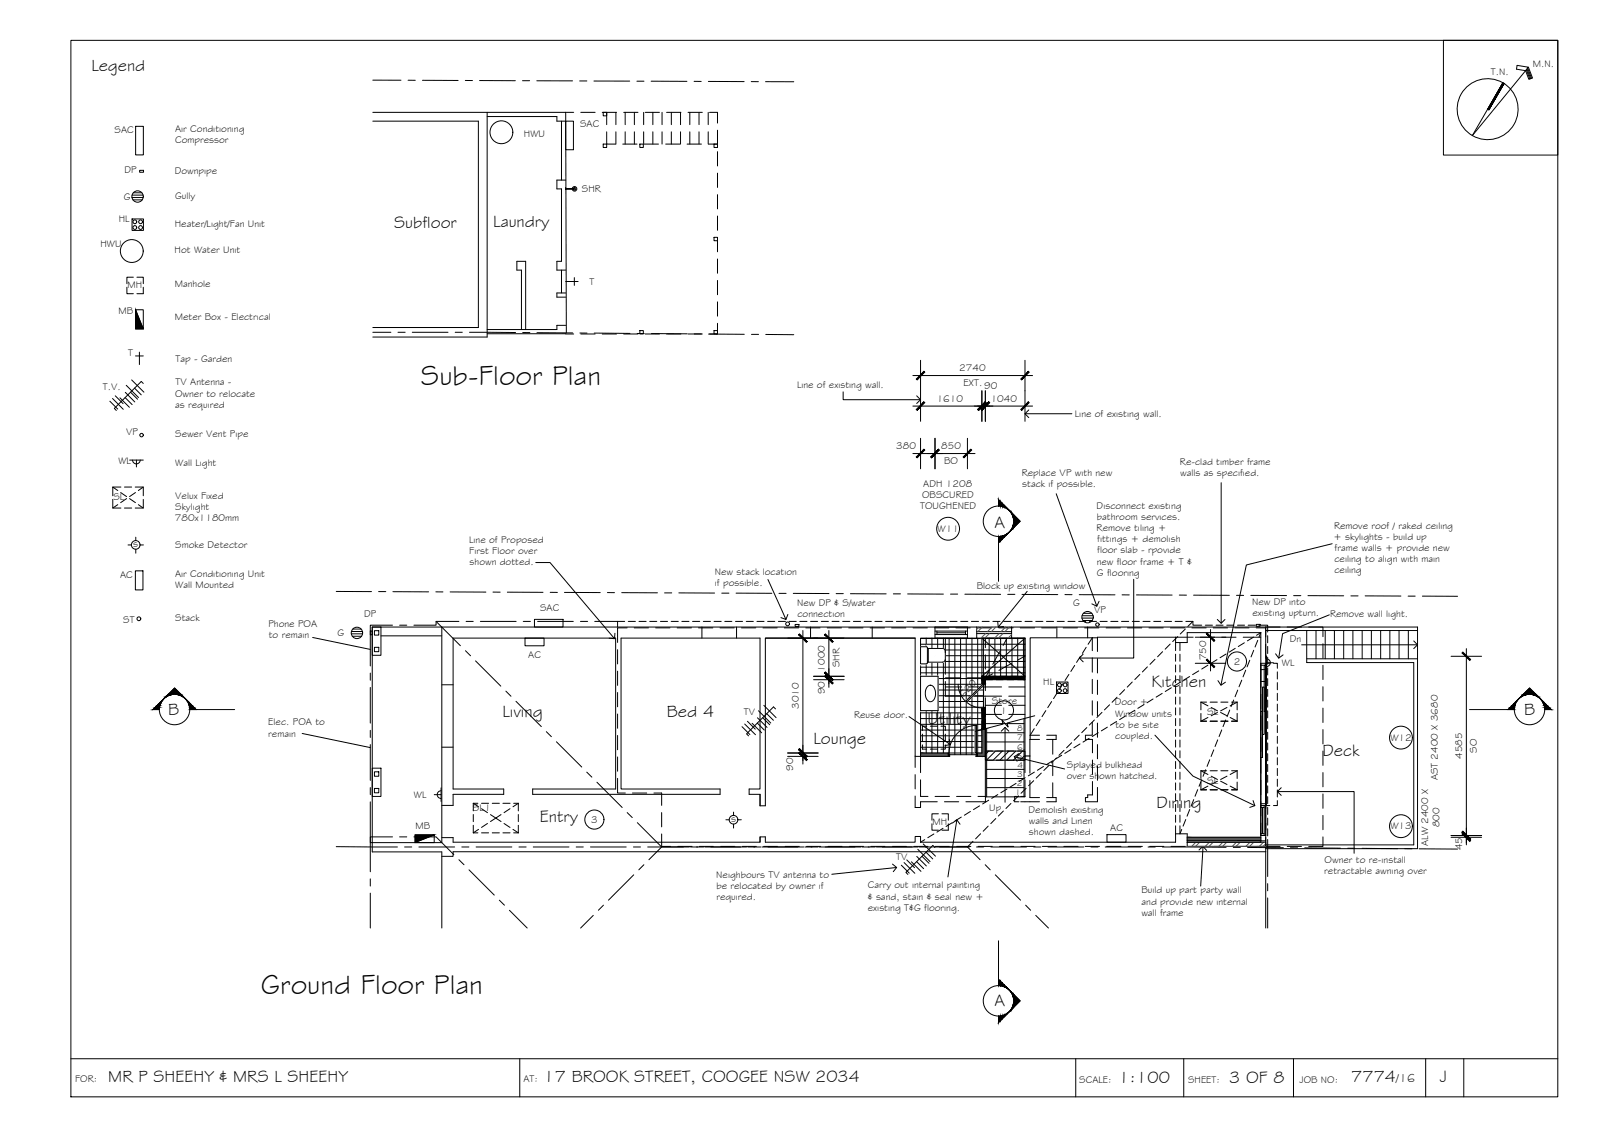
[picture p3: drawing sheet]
<svg xmlns="http://www.w3.org/2000/svg" width="420mm" height="297mm" viewBox="0 0 420 297" stroke-linecap="round" stroke-linejoin="round" font-family="sans-serif">
<!-- layer: HATCH -->
<g fill="#545454" stroke="#545454" stroke-width=".26">
<path d="M257.5 191.3l.9-.2v.2z"/>
<path d="M311.4 219.5l19.3 .9v-.9zM311.4 219.5l19.3 .9h-19.3z"/>
<path d="M257.5 191.3l.9 6v-6zM257.5 191.3l.9 6h-.9z"/>
<path d="M257.5 197.3l.9 .1zM257.5 197.3l.9 .1z"/>
<path d="M257.5 197.4l.9 .9v-.9zM257.5 197.4l.9 .9h-.9z"/>
<path d="M256.3 197.4l1.2 .9v-.9zM256.3 197.4l1.2 .9h-1.2z"/>
<path d="M241.4 197.4l7.3 .9v-.9zM241.4 197.4l7.3 .9h-7.3z"/>
</g>
<g fill="#000" stroke="#000" stroke-width=".26">
<path d="M257.5 185.8h.9v5.3z"/>
<path d="M257.5 178.2l.9 1v-1zM257.5 178.2l.9 1h-.9z"/>
<path d="M257.5 177.3l11.3 .9v-.9zM257.5 177.3l11.3 .9h-11.3z"/>
<path d="M257.5 185.8v5.3h.9zM257.5 191.1h.9l-.9 .2z"/>
</g>
<!-- layer: TILES -->
<g fill="none" stroke="#000" stroke-width=".26">
<path d="M241.4 167.4h27.4M241.4 168.9h27.4M241.4 170.4h27.4M241.4 171.9h27.4M241.4 173.4h27.4M241.4 174.9h27.4M241.4 176.4h27.4M241.4 177.9h16.1M241.4 179.4h16.1M242.9 167.3v30.1M244.4 167.3v30.1M245.9 167.3v30.1"/>
<path d="M247.4 167.3v30.1M248.9 167.3v30.1h7.2M250.4 167.3v30.6M251.9 167.3v30.6M253.4 167.3v30.6M254.9 167.3v30.6M256.4 167.3v30.1M257.9 167.3v10M257.9 179.4v6.2M259.4 167.3v10M260.9 167.3v10M262.4 167.3v10"/>
<path d="M263.9 167.3v10M265.4 167.3v10M266.9 167.3v10M268.4 167.3v10M241.4 180.9h16.6M241.4 182.4h16.6M241.4 183.9h16.6M241.4 185.4h16.6M241.4 186.9h16.1M241.4 188.4h16.1M241.4 189.9h16.1M241.4 191.4h16.1"/>
<path d="M241.4 192.9h16.1M241.4 194.4h16.1M241.4 195.9h16.1M249.1 197.9h6.9"/>
</g>
<!-- layer: BORDER -->
<g fill="none" stroke="#000" stroke-width=".26">
<path d="M18.6 10.6h390v277h-390zM378.6 10.6h30v30.1h-30zM400.3 18.3l.9 2.4M400.5 18.1l1 2.5M400.7 17.9l1 2.6M400.9 17.6l1 2.8-.9 .4-.9-2.3-2.4-.4 .2-1 3 .5-14.7 18 8-13.9M394.5 21.9l-4 6.9M18.6 277.6h390M136.3 277.6v10M282.1 277.6v10M310.5 277.6v10M339.2 277.6v10"/>
<path d="M373.9 277.6v10M383.9 277.6v10"/>
<circle cx="390.2" cy="28.6" r="8"/>
</g>
<!-- layer: SERVICES -->
<g fill="none" stroke="#000" stroke-width=".26">
<path d="M35.6 33.1h2v7.5h-2zM148.4 31.8h2v7.5h-2zM34.6 51.8h3M34.6 57.4h3v3h-3zM34.6 51.2h2.9M34.9 52.4h2.4M35 50.5h2.2M36.6 44.7h1v.5h-1zM148.4 49.4h.1M148.4 49.6h.1M148.4 49.4v.3M148.4 49.4h2.2v.2"/>
<path d="M148.4 49.6h2.2M150.1 49.4a.6 .6 0 0 1 .9-.4 .6 .6 0 0 1 0 1 .6 .6 0 0 1-.9-.4M150.3 49.4a.35 .35 0 0 1 .6-.2 .35 .35 0 0 1 0 .6 .35 .35 0 0 1-.6-.2M33.3 75.3v1.7h1.7M35 72.7h-1.7v1.7M35.9 72.7h1.7v1.7M37.6 75.3v1.7h-1.7M148.4 73.8h3.2M150.6 72.8v2M34.5 99.6l3.2 3.2M35.5 81.2v5h2.1l-2.1-5h2.1v5M35.5 93.3h2.1"/>
<path d="M36.6 92.3v3.3M28.8 105.2l2.1 2M29.5 104.5l2.8 2.8M30.2 103.8l2.1 2M31.5 104.3l2.4 2.5M32.8 104.2l1.9 1.9M32.9 102.9l2.5 2.5M33.1 101l3.2 3.2M34.2 102.8l1.9 1.9M35.3 101.8l1.7 1.7M37.6 100.5l-.6-.5-7 7.1 .5 .5M29.6 130.9v2.3h2.1"/>
<path d="M29.6 127.7h2.1M30.9 128.6l-1.3-.9v2.3M30.9 132.3l-1.3 .9M31.7 129.1l1.5 1.1M32.6 127.7h1.9M32.6 133.2h1.9M33.2 130.7l-1.5 1.1M34 130.7l1.5 1.1M34 120.6h3.6M34.8 120.6a1.01 1.01 0 0 0 1 1 1.01 1.01 0 0 0 1-1M35.5 127.7h2.1v2.3M35.5 129.1l-1.5 1.1"/>
<path d="M35.8 120.6v1.8M36.3 132.3l1.3 .9M37.6 130.9v2.3h-2.1M37.6 127.7l-1.3 .9M33.6 142.9h.9M35.5 149.7h2v5h-2zM35.6 140.8v.9M35.6 144v1M36.7 142.9h.9M82 167.1l15.1 3.2M92.1 166.2h3M92.2 165.6h2.9"/>
<path d="M92.4 166.8h2.4M92.5 164.9h2.2M97.1 165.4h.5v1h-.5zM137.7 167.3h5v2h-5zM140.2 162.4h7.5v2h-7.5zM208.5 163.7h1v.5h-1zM277.1 178.8h3v3h-3zM283.8 162h2.9M283.8 161.4h2.9M284 162.7h2.5M284.1 160.8h2.3M329.5 163.7h1v.5h-1z"/>
<path d="M332.2 172.7a1.01 1.01 0 0 1 1 1 1.01 1.01 0 0 1-1 1M332.2 173.8h1.8M332.2 172v3.5M79.3 192.3l17.8 3.7M194.6 190.5l2.1 2.1M195.3 189.8l2.8 2.8M196 189.1l2.1 2.1M197.3 189.6l2.5 2.5M198.6 189.6l1.9 1.8M198.7 188.2l2.5 2.5M198.9 186.3l3.2 3.3M200 188.2l1.9 1.8"/>
<path d="M200.3 184.9l3.2 3.2M201.1 187.1l1.7 1.7M203.4 185.9l-.5-.6-7.1 7.1 .5 .5M315 184.1v2M315 187v2.1M315 184.1h1.4M315 189.1h1.4M315 184.1l1.8 1M316.8 188.1l-1.8 1M317.4 184.1h1.9M317.4 189.1h1.9M317.7 185.5l1.6 .9"/>
<path d="M319.3 186.8l-1.6 .9M320.1 186.8l1.7 .9M320.2 184.1h1.9M320.2 189.1h1.9M321.8 185.5l-1.7 .9M322.6 188.1l1.9 1M323 184.1h1.5M323 189.1h1.5M324.5 184.1v2M324.5 187v2.1M324.5 184.1l-1.9 1M113.9 218.9h-5v2l5-2v2h-5"/>
<path d="M113.9 208.3h1.8M115.7 207.3a1.01 1.01 0 0 0-1 1 1.01 1.01 0 0 0 1 1M115.7 206.6v3.5M124.1 210.6h1.2M124.1 218.3h1.2M124.1 210.6v2M124.1 213.5v1.9M124.1 216.4v1.9M124.1 210.6l1.4 .9M125.5 217.4l-1.4 .9M126.3 210.6h1.9M126.3 218.3h1.9"/>
<path d="M126.3 212l1.6 1.1M127.9 215.9l-1.6 1M128.6 213.6l1.4 .9-1.4 .9M129.1 210.6h1.9M129.1 218.3h1.9M131.4 213.6l-1.4 .9 1.4 .9M131.9 210.6h1.9M131.9 218.3h1.9M132.2 215.9l1.6 1M133.8 212l-1.6 1.1M134.5 217.4l1.4 .9M134.7 210.6h1.2"/>
<path d="M134.7 218.3h1.2M135.9 210.6v2M135.9 213.5v1.9M135.9 216.4v1.9M135.9 210.6l-1.4 .9M190.4 214.9h.9M192.4 212.9v.9M192.4 216.1v1M193.5 214.9h.9M244.4 216v1.6h1.7M246.1 213.4h-1.7v1.6M247 213.4h1.7v1.6"/>
<path d="M248.7 216v1.6h-1.7M290.3 218.8h5v2h-5zM315 202.1h1.4M315 207.1h1.4M315 202.1v2M315 205v2.1M315 202.1l1.8 .9M316.8 206.1l-1.8 1M317.4 202.1h1.9M317.4 207.1h1.9M317.7 203.5l1.6 .9M319.3 204.8l-1.6 .9"/>
<path d="M320.1 204.8l1.7 .9M320.2 202.1h1.9M320.2 207.1h1.9M321.8 203.5l-1.7 .9M322.6 206.1l1.9 1M323 202.1h1.5M323 207.1h1.5M324.5 202.1v2M324.5 205v2.1M324.5 202.1l-1.9 .9M236.4 226.8l2.1 2.1M237.1 226.1l2.8 2.9"/>
<path d="M237.8 225.4l2.1 2.1M239 225.9l2.5 2.5M240.4 225.9l1.8 1.8M240.4 224.5l2.6 2.5M240.7 222.7l3.2 3.2M241.8 224.5l1.9 1.8M242.1 221.2l3.2 3.3M242.9 223.4l1.7 1.8M245.2 222.2l-.5-.5-7.1 7 .5 .5"/>
<circle cx="131.5" cy="34.7" r="3"/>
<circle cx="35.4" cy="59.7" r=".5"/>
<circle cx="35.4" cy="58.1" r=".5"/>
<circle cx="36.1" cy="51.5" r="1.49"/>
<circle cx="36.9" cy="58.1" r=".5"/>
<circle cx="36.9" cy="59.7" r=".5"/>
<circle cx="34.6" cy="65.8" r="3"/>
<circle cx="37.1" cy="114.1" r=".46"/>
<circle cx="35.6" cy="142.9" r="1.13"/>
<circle cx="36.4" cy="162.2" r=".5"/>
<circle cx="93.6" cy="165.9" r="1.49"/>
<circle cx="206.6" cy="163.6" r=".5"/>
<circle cx="277.9" cy="179.6" r=".5"/>
<circle cx="279.4" cy="179.6" r=".5"/>
<circle cx="285.2" cy="161.8" r="1.49"/>
<circle cx="287.8" cy="163.7" r=".46"/>
<circle cx="277.9" cy="181.1" r=".5"/>
<circle cx="279.4" cy="181.1" r=".5"/>
<circle cx="192.4" cy="214.9" r="1.13"/>
</g>
<!-- layer: SECTION POINT -->
<g fill="#000" stroke="#000" stroke-width=".26">
<path d="M264.3 139.8l.4-.3zM264.3 133.4l.4 .5zM265.1 139.1l-.4 .4zM265.1 134.2l.3 .6zM265.9 135l1.7 1.7-1.7 1.6zM43 183.2l-.4 .4zM43.6 182.5h.3l-.6 .3zM44.1 182l1.7-1.6 1.7 1.6zM48.2 182.8l.4 .4zM48.6 183.2l.4 .4zM398.3 183.2l-.4 .4zM398.3 183.2l.5-.4z"/>
<path d="M399.5 182l1.7-1.6 1.6 1.6zM403.1 182.5l.5 .3zM404 183.2l.4 .4zM264.3 259.2l.4 .4zM264.7 259.6l.4 .4zM264.3 265.6l.4-.4zM265.4 264.3l-.3 .6zM265.9 260.7l1.7 1.7-1.7 1.7z"/>
<path d="M261.9 131l.5 .5v1.2zM261.9 131v1.7h.5z"/>
<path d="M262.4 131.5l.5 .6v.7zM262.4 131.5v1.2l.5 .1z"/>
<path d="M262.9 132.1l.5 .4v.5zM262.9 132.1v.7l.5 .2z"/>
<path d="M263.4 132.5l.5 .7zM263.4 132.5v.5l.5 .2z"/>
<path d="M263.9 133l.4 .5zM263.9 133l.4 .5z"/>
<path d="M263.9 140.1l.4-.3zM263.9 140.1v.2l.4-.4z"/>
<path d="M265.1 134.2l.3 .6zM264.7 133.9l.4 .4z"/>
<path d="M265.4 138.6l-.3 .5zM265.1 139.1l.3-.3z"/>
<path d="M265.4 134.5l.2 .3v.5zM265.4 134.5l.2 .8z"/>
<path d="M265.6 138.1v.5h-.2zM265.4 138.6v.2l.2-.2z"/>
<path d="M265.6 134.8l.2 .1v.9zM265.6 134.8l.2 1z"/>
<path d="M265.8 137.5v.9l-.2-.3zM265.6 138.1v.5l.2-.2z"/>
<path d="M265.8 134.9l.1 1.5zM265.8 134.9l.1 1.5z"/>
<path d="M265.9 137v1.3zM265.8 137.5v.9z"/>
<path d="M261.9 140.7l.5-.1v1.2zM261.9 140.7v1.6l.5-.5z"/>
<path d="M262.4 140.6l.5-.1v.8zM262.4 140.6v1.2l.5-.5z"/>
<path d="M262.9 140.5l.5-.1v.4zM262.9 140.5v.8l.5-.5z"/>
<path d="M263.4 140.4l.5-.3v.2zM263.4 140.4v.4l.5-.5z"/>
<path d="M40.6 185.5h1.2l-1.7 .5zM40.1 186h1.7v-.5z"/>
<path d="M40.6 185.5l.6-.5h.7zM40.6 185.5h1.2l.1-.5z"/>
<path d="M41.2 185l.5-.5h.4zM41.2 185h.7l.2-.5z"/>
<path d="M42.1 184h.2l-.6 .5zM41.7 184.5h.4l.2-.5z"/>
<path d="M42.1 184l.5-.4zM42.1 184l.5-.4z"/>
<path d="M43.3 182.8l.6-.3zM43 183.2l.4-.4z"/>
<path d="M43.6 182.5l.3-.2h.5zM43.6 182.5l.8-.2z"/>
<path d="M44 182.1h.9l-1 .2zM43.9 182.3l1-.2z"/>
<path d="M44.1 182h1.4zM44 182.1l1.5-.1z"/>
<path d="M46.1 182h1.4zM46.6 182.1h.9z"/>
<path d="M46.6 182.1h.9l-.3 .2zM47.2 182.3h.5l-.2-.2z"/>
<path d="M47.2 182.3h.5v.2zM47.7 182.3v.2h.2z"/>
<path d="M47.7 182.5l.5 .3zM47.9 182.5l.3 .3z"/>
<path d="M49 183.6l.3 .4zM49 183.6l.3 .4h.2z"/>
<path d="M49.3 184h.2v.5zM49.5 184v.5h.4z"/>
<path d="M49.5 184.5h.4l-.3 .5zM49.9 184.5l-.3 .5h.8z"/>
<path d="M49.6 185h.8l-.7 .5zM49.7 185.5h1.2l-.5-.5z"/>
<path d="M49.7 185.5h1.2l-1.1 .5zM49.8 186h1.6l-.5-.5z"/>
<path d="M396 185.5l1.2 .5v-.5zM396 185.5l1.2 .5h-1.7z"/>
<path d="M396.5 185l.7 .5 .1-.5zM396 185.5l.5-.5 .7 .5z"/>
<path d="M397 184.5l.3 .5 .2-.5zM397 184.5l.3 .5h-.8z"/>
<path d="M397.5 184v.5l.2-.5zM397.5 184v.5h-.5z"/>
<path d="M397.9 183.6l-.2 .4zM397.5 184l.4-.4-.2 .4z"/>
<path d="M399 182.5l-.2 .3 .5-.3zM399 182.5l-.3 .3z"/>
<path d="M399.3 182.3v.2l.5-.2zM399.3 182.3v.2h-.3z"/>
<path d="M399.4 182.1l.4 .2 .5-.2zM399.4 182.1l.4 .2h-.5z"/>
<path d="M399.5 182h1.4zM399.5 182l.8 .1z"/>
<path d="M401.5 182l1.4 .1zM401.5 182l1.4 .1z"/>
<path d="M402 182.1l1.1 .2-.2-.2zM402 182.1l1.1 .2z"/>
<path d="M402.6 182.3l.7 .2-.2-.2zM402.6 182.3l.7 .2z"/>
<path d="M403.1 182.5l.5 .3zM403.5 182.8l.5 .4z"/>
<path d="M404.3 183.6l.5 .4zM404.3 183.6l.5 .4z"/>
<path d="M404.6 184l.7 .5zM404.6 184l.7 .5h-.4z"/>
<path d="M404.9 184.5l.9 .5-.5-.5zM404.9 184.5l.9 .5h-.8z"/>
<path d="M405 185l1.3 .5-.5-.5zM405 185l1.3 .5h-1.2z"/>
<path d="M405.1 185.5l1.7 .5-.5-.5zM405.1 185.5l1.7 .5h-1.6z"/>
<path d="M262.4 257.3l-.5 1.1h.5zM261.9 256.7l.5 .6-.5 1.1z"/>
<path d="M262.9 257.8l-.5 .6 .5 .1zM262.4 257.3l.5 .5-.5 .6z"/>
<path d="M262.9 258.5l.5 .2v-.4zM262.9 257.8l.5 .5-.5 .2z"/>
<path d="M263.4 258.7l.5 .2v-.2zM263.4 258.3l.5 .4h-.5z"/>
<path d="M263.9 258.9l.4 .3zM263.9 258.7l.4 .5-.4-.3z"/>
<path d="M262.4 266.4l-.5 1.6 .5-.5zM261.9 266.4h.5l-.5 1.6z"/>
<path d="M262.9 266.3l-.5 1.2 .5-.5zM262.4 266.4l.5-.1-.5 1.2z"/>
<path d="M263.4 266.1l-.5 .9 .5-.5zM262.9 266.3l.5-.2-.5 .9z"/>
<path d="M263.9 265.9l-.5 .6zM263.4 266.1l.5-.2-.5 .6z"/>
<path d="M264.3 265.6l-.4 .5zM263.9 265.9l.4-.3-.4 .5z"/>
<path d="M265.4 264.3l-.3 .6zM265.1 264.8l-.4 .4z"/>
<path d="M265.1 260l.3 .5zM265.1 259.9l.3 .4z"/>
<path d="M265.6 263.8l-.2 .8 .2-.3zM265.6 263.8l-.2 .8z"/>
<path d="M265.4 260.5l.2 .5v-.5zM265.4 260.3l.2 .2h-.2z"/>
<path d="M265.8 263.2l-.2 1.1 .2-.1zM265.8 263.2l-.2 1.1z"/>
<path d="M265.8 260.7l-.2 .3 .2 .5zM265.6 260.5l.2 .2-.2 .3z"/>
<path d="M265.9 262.7l-.1 1.5zM265.9 262.7l-.1 1.5z"/>
<path d="M265.9 260.7v1.4zM265.8 260.7v.8z"/>
</g>
<g fill="none" stroke="#000" stroke-width=".26">
<path d="M261.9 132.7v-1.7l5.7 5.7-5.7 5.6M261.9 140.7v11.7M41.8 186h-1.7l5.7-5.6 5.6 5.6M49.8 186h11.7M385.4 186h11.8M395.5 186l5.7-5.6 5.6 5.6h-1.6M261.9 256.7l5.7 5.7-5.7 5.6v-1.6M261.9 246.6v11.8"/>
<circle cx="261.9" cy="136.7" r="4"/>
<circle cx="45.8" cy="186" r="4"/>
<circle cx="401.1" cy="186" r="4"/>
<circle cx="261.9" cy="262.4" r="4"/>
</g>
<!-- layer: EXISTING -->
<g fill="none" stroke="#000" stroke-width=".26">
<path d="M97.8 29.5h52.7M97.8 31.8h27.7v54.1h-27.7M127.8 29.5v58.9h-30M127.8 30.6h18.3v1.2h2.3M147.3 31.8v15.4M148.4 29.5l.1 57.8M152.3 29.5h3.8M158 29.5h3.7M158.2 29.5h.9v.9h-.9zM158.2 37.8h.9v.9h-.9zM159.1 34.6v3.2h2.4M159.1 29.5v3.2"/>
<path d="M161.5 29.5v3.2M161.5 34.6v3.2M163.3 37.8h3.8M163.6 29.5h3.7M164 29.5v3.2M164 34.6v3.2M166.4 29.5v3.2M166.4 34.6v3.2M167.8 37.8h.9v.9h-.9zM168.8 29.5v3.2M168.8 34.6v3.2M169 37.8h3.7"/>
<path d="M169.2 29.5h3.8M171.2 29.5v3.2M171.2 34.6v3.2M173.6 29.5v3.2M173.6 34.6v3.2M174.6 37.8h3.7M174.8 29.5h3.8M176.1 29.5v3.2M176.1 34.6v3.2M178.5 29.5v3.2M178.5 34.6v3.2M180.2 37.8h3.8"/>
<path d="M180.5 29.5h3.7M180.9 29.5v3.2M180.9 34.6v3.2M183.3 29.5v3.2M183.3 34.6v3.2M185.7 29.5v3.2M185.7 34.6v3.2M185.8 37.8h2.4M186.1 29.5h2.1v2.8M187.3 37.8h.9v.9h-.9zM188.2 34.1v3.8M188.2 39.8v3.7"/>
<path d="M148.4 47.2h-2.3v2.3h1.2v19h-1.2v2.3h2.3M188.2 45.4v3.7M188.2 51v3.8M188.2 56.6v3.8M147.3 70.8v6M148.4 76.8h-2.3v1.1h2.3M187.3 62.2h.9v.9h-.9zM188.2 62.3v3.7M188.2 67.9v3.7M188.2 73.5v3.8M188.2 79.1v3.8M127.8 87.5h20.6"/>
<path d="M136.8 86.4v-15.6h-1.2v-2.3h2.3v17.9M148.4 85.3h-2.3v1.1h-18.3M148.4 87.6h2.1M152.3 87.6h3.8M158 87.6h3.7M163.6 87.6h3.7M167.8 86.7h.9v.9h-.9zM169.2 87.6h3.8M174.8 87.6h3.8M180.5 87.6h3.7M187.3 86.7h.9v.9h-.9zM188.2 84.8v2.8h-2.1"/>
<path d="M97.6 164.4h2.3v7.4h-2.3zM98.2 165.3h1.1v1.2h-1.1zM98.2 169.7h1.1v1.2h-1.1zM99.9 166.7h16M115.9 164.4v56.5h-18.3M115.9 179.5h2.9M184.1 164.4v2.9M193.2 164.4v2.9M200.7 167.3h39.3M212.6 164.4v2.9M228.8 164.4v2.9M240 167.3h-39.3v44h-1.4v-3h-2.8v-1.4h2.8v-39.6h-36.4v39.6h26v1.4h-49.2v-1.4h21.8v-39.6h-42.7v39.6h13.3v1.4h-13.3v2.9h-2.9"/>
<path d="M240 167.3v33.9M277.2 164.4v2.8M285.2 164.4v2.8M286.5 170.6v-3.4h-16.3v25.6h2.5M286.5 172.5v3.7M286.5 178.1v3.8M287.8 172.7v3.7M287.8 178.3v3.8M308.3 170.6v-3.5h-20.5v3.7M308.3 168.5h3.1v-2.6h19.3v14.3M308.3 171.5v1.9M308.3 174.3v1.9"/>
<path d="M308.3 177.1v1.9M308.3 179.9v1.9M309.5 168.5v2.1M309.5 171.5v1.9M309.5 174.3v1.9M309.5 177.1v1.9M309.5 179.9v1.9M330.7 178.7h1.3M332 164.4v15.8M332 165.3h39.8M342.7 165.3v8.4h28.1v47.8h-38.8M342.7 172.7h29.1"/>
<path d="M345.2 165.3v7.4M347.6 165.3v7.4M350 165.3v7.4M352.4 165.3v7.4M354.8 165.3v7.4M357.3 165.3v7.4M359.7 165.3v7.4M362.1 165.3v7.4M364.5 165.3v7.4M366.9 165.3v7.4M369.4 165.3v7.4M115.9 195.9h2.9"/>
<path d="M272.6 193.9h-2.5v8.8M274.5 192.8h2.5v1.1h-2.5M276.1 193.9v3.8M276.1 199.6v3.8M286.5 189.3v3.5h-1.8v1.1h1.8v3.5M286.5 183.7v3.8M286.5 199.3v3.7M287.8 183.9v3.8M287.8 189.6v3.7M287.8 195.2v3.7M308.3 182.7v1.9M308.3 185.6v1.8"/>
<path d="M308.3 188.4v1.9M308.3 191.2v1.9M308.3 194v1.9M308.3 196.8v1.9M308.3 199.6v1.9M309.5 182.7v1.9M309.5 185.6v1.8M309.5 188.4v1.9M309.5 191.2v1.9M309.5 194v1.9M309.5 196.8v1.9M309.5 199.6v1.9"/>
<path d="M330.7 182.1v3.7M330.7 187.7v3.7M330.7 193.3v3.8M330.7 198.9v3.8M332 182.1v3.7M332 187.7v3.7M332 193.3v3.8M332 198.9v3.8M97.6 201.4h2.3v7.4h-2.3zM98.2 202.3h1.1v1.2h-1.1zM98.2 206.7h1.1v1.1h-1.1zM199.3 219.4v1.4"/>
<path d="M240 203.1v3.7M240 208.7v3h1.4v-1.5h4.4M241.4 202.6v-35.3h14.8v-2.9h-158.6v58.9h18.3v20M241.4 204.4v4.4h2M245.2 208.8h3.8M247.7 210.2h3.7M250.9 208.8h3.7M256.5 208.8h2v1.4h-5.2M267.2 208.8h-1.1v1.4h1.1M267.7 210.2h4.9M268.8 202.6v-35.3h-3.5v-2.9h106.5v58.1h-39.8M268.8 204.4v4.4h-1.1"/>
<path d="M270.1 204.6v4.5h2.5M274.5 209.1h2.5v1.1h-2.5M276.1 205.2v3.9M286.5 204.9v3.5h-1.2v.7h-.6v1.1h3.1v-3.8M287.8 200.8v3.8M308.3 216.5v4.3h-66.9v-1.5h-1.4v1.5h-39.3v-1.4h-1.4v1.4h-80.5v-1.2h-2.9M308.3 202.4v1.9M308.3 205.2v1.9M308.3 208.1v1.8M308.3 210.9v1.9M308.3 213.7v1.9M309.5 202.4v1.9"/>
<path d="M309.5 205.2v1.9M309.5 208.1v1.8M309.5 210.9v1.9M309.5 213.7v1.9M309.5 216.5v2.1M330.7 215.8v5h-19.3v-2.2h-3.1M330.7 204.6v3.7M330.7 210.2v3.7M332 204.6v3.7M332 210.2v3.7M332 215.8v27.5M330.7 220.4h1.3"/>
<path d="M332 223.3h-213.2v1.2h-2.9"/>
</g>
<!-- layer: NEWWORK -->
<g fill="none" stroke="#000" stroke-width=".26">
<path d="M162 170.3v3.8M162 176v3.7M164.5 164.6h-2.5v3.8M166.3 164.6h3.8M172 164.6h3.7M177.6 164.6h3.7M183.2 164.6h3.8M188.8 164.6h3.8M194.5 164.6h3.7M200.1 164.6h3.7M205.7 164.6h3.8M211.3 164.6h3.8"/>
<path d="M217 164.6h3.7M222.6 164.6h3.7M228.2 164.6h3.8M233.8 164.6h3.8M239.5 164.6h3.7M245.1 164.6h3.7M245.2 164.4v2.9M250.7 164.6h3.8M253.7 164.4v2.9M256.2 164.4h9.1M256.2 165.6h9.1M256.2 167.3h9.1"/>
<path d="M256.2 166.1h9.1M256.3 164.6h3.8M258.5 177.3h-1v1.9M259.4 177.3h1.9M260.3 178.2h-1.9v1M261.3 178.2h1.9M262 164.6h3.7M262.2 177.3h1.9M264.1 178.2h1.9M265.1 177.3h1.8M266.9 178.2h1.9M267.6 164.6h3.7"/>
<path d="M267.9 177.3h.9M273.2 164.6h3.8M278.8 164.6h3.8M284.5 164.6h3.7M286.5 167.2h1.3M290.1 164.6h3.7M295.7 164.6h3.8M301.3 164.6h3.8M307 164.6h3.7M312.6 164.6h3.7M318.2 164.6h3.8M323.8 164.6h3.8"/>
<path d="M329.5 164.6h2.5v2.4M330.7 175.5h1.3M330.7 173.9h2.3M332 164.4h3.7M332 168.9v3.7M332 174.5v3.8M334 173.9h1v1.3M335 176.1v1.9M335 179v1.8M337.6 164.4h3.7M343.2 164.4h3.8v2.5M347 168.8v3.7"/>
<path d="M347 174.4v3.8M162 181.6v3.7M162 187.2v3.7M162 192.8v3.8M162 198.5v3.7M241.4 197.4h7.3v.9h-8.7M257.5 189v8.4h-1.2v.9h2.1M257.5 185.8v2.3M258.4 188.9v9.3M258.4 185.8v2.2M332 180.1v3.8M332 185.8v3.7"/>
<path d="M332 191.4v3.7M332 197v3.8M335 181.8v1.9M335 184.6v1.9M335 187.4v1.9M335 190.2v1.9M335 193v1.9M335 195.8v1.9M335 198.6v1.9M347 180v3.8M347 185.6v3.8M347 191.3v3.7"/>
<path d="M347 196.9v3.8M162 204.1v3.8h2M165.9 207.9h3.7M171.5 207.9h2v3.3M173.5 218.6v3.3h2.4M173.5 213v3.8M311.4 219.5h19.3M330.7 211.2h2.3M330.7 219h1.3M332 219.5v2.4h-2.4M332 202.6v3.8M332 208.3v3.7"/>
<path d="M332 213.9v3.7M335 209.9v1.3h-1M335 201.5v1.8M335 204.3v1.9M335 207.1v1.9M347 219.4v2.5h-3.8M347 202.5v3.8M347 208.1v3.8M347 213.8v3.7M177.7 221.9h3.8M183.4 221.9h3.7M189 221.9h3.8"/>
<path d="M194.6 221.9h3.8M200.2 221.9h3.8M205.9 221.9h3.7M211.5 221.9h3.8M217.1 221.9h3.8M222.7 221.9h3.8M228.4 221.9h3.7M234 221.9h3.8M239.6 221.9h3.8M245.2 221.9h3.8M250.9 221.9h3.7M256.5 221.9h3.8"/>
<path d="M262.1 221.9h3.8M267.7 221.9h3.8M273.4 221.9h3.7M279 221.9h3.8M284.6 221.9h3.8M290.2 221.9h3.8M295.9 221.9h3.7M301.5 221.9h3.8M307.1 221.9h3.8M311.4 220.8h20.6v1.1h-20.6zM311.4 220.4h19.3M312.7 221.9h3.8"/>
<path d="M318.4 221.9h3.7M324 221.9h3.8M332 221.9h3.7M337.6 221.9h3.7"/>
</g>
<!-- layer: SERVICES -->
<path d="M35.5 81.2l2.1 5h-2.1zM108.9 218.9h5l-5 2z" fill="#000" stroke="#000" stroke-width=".26"/>
<!-- layer: ROOFPLAN EXIST. -->
<g fill="none" stroke="#000" stroke-width=".26">
<path d="M97.1 176.5v1.8M102.9 163.9h-5.8v10.7M104.8 163.9h1.9M114.4 162.9l6.3 6.4M120.4 162.9h-6v1h-5.9M122.1 170.6l1.3 1.3M122.2 162.9h1.9M124.7 173.3l6.6 6.6M126 162.9h9.4M137.2 162.9h1.9M141 162.9h9.4M152.2 162.9h1.9"/>
<path d="M156 162.9h6v1.5M162 162.9h1.8M164.8 162.9h1.9M167.6 162.9h1.9M170.4 162.9h1.9M173.2 162.9h1.9M176 162.9h1.9M178.8 162.9h1.9M181.6 162.9h1.9M184.5 162.9h1.8M187.3 162.9h1.9M190.1 162.9h1.8"/>
<path d="M192.9 162.9h1.9M195.7 162.9h1.9M198.5 162.9h1.9M201.3 162.9h1.9M204.1 162.9h1.9M207 162.9h1.8M209.8 162.9h1.9M212.6 162.9h1.8M215.4 162.9h1.9M218.2 162.9h1.9M221 162.9h1.9M223.8 162.9h1.9"/>
<path d="M226.6 162.9h1.9M229.5 162.9h1.8M232.3 162.9h1.9M235.1 162.9h1.8M237.9 162.9h1.9M240.7 162.9h1.9M243.5 162.9h1.9M246.3 162.9h1.9M249.1 162.9h1.9M252 162.9h1.8M254.8 162.9h1.9M257.6 162.9h1.8"/>
<path d="M260.4 162.9h1.9M263.2 162.9h1.9M266 162.9h1.9M268.8 162.9h1.9M271.6 162.9h1.9M274.5 162.9h1.8M277.3 162.9h1.8M280.1 162.9h1.8M282.9 162.9h1.9M285.7 162.9h1.9M288.5 162.9h1.9M291.3 162.9h1.9"/>
<path d="M294.1 162.9h1.9M297 162.9h1.8M297 178.8l-1.4 1.3M298.9 176.8l-1.3 1.4M299.8 162.9h1.8M300.9 174.8l-1.3 1.4M302.6 162.9h1.8M302.9 172.8l-1.3 1.4M304.9 170.9l-1.3 1.3M305.4 162.9h1.9M306.9 168.9l-1.3 1.3M308.2 162.9h1.9"/>
<path d="M308.9 166.9l-1.3 1.3M310.9 164.9l-1.4 1.3M311 162.9h1.9v1h2.3M312.9 162.9l-1.4 1.3M316.1 163.9h1.9M318.9 163.9h1.9M321.7 163.9h1.9M324.6 163.9h1.8M327.3 163.9h1.9M330.2 163.9h2.3v1.8M332.5 166.7v1.8M332.5 169.5v1.8"/>
<path d="M332.5 172.3v1.9M332.5 175.1v1.9M332.5 177.9v1.9M97.1 180.2v9.4M97.1 191.5v1.9M97.1 195.2v9.4M132.7 181.2l1.3 1.3M135.3 183.9l6.7 6.6M143.3 191.8l1.3 1.3M145.9 194.5l6.7 6.6M277.1 198.7l-1.4 1.3M279.1 196.7l-1.4 1.3"/>
<path d="M281.1 194.7l-1.4 1.4M283 192.7l-1.3 1.4M285 190.7l-1.3 1.4M287 188.8l-1.3 1.3M289 186.8l-1.3 1.3M291 184.8l-1.3 1.3M293 182.8l-1.3 1.3M295 180.8l-1.3 1.3M332.5 180.7v1.9M332.5 183.5v1.9M332.5 186.3v1.9M332.5 189.2v1.8"/>
<path d="M332.5 192v1.8M332.5 194.8v1.9M332.5 197.6v1.9M97.1 210.2v10.7h.5M97.1 206.5v1.8M102.9 219.4h-5.8v9.2M104.8 219.4h1.9M108.5 219.4h5.9l4.6 4.7M153.9 202.4l1.3 1.3M156.6 205.1l6.6 6.6M164.5 213l1.3 1.3M167.2 215.7l6.3 6.4h7.3"/>
<path d="M257.2 218.6l-1.3 1.3M259.2 216.6l-1.3 1.3M261.2 214.6l-1.4 1.3M263.2 212.6l-1.4 1.3M265.1 210.6l-1.3 1.4M267.1 208.7l-1.3 1.3M269.1 206.7l-1.3 1.3M271.1 204.7l-1.3 1.3M273.1 202.7l-1.3 1.3M275.1 200.7l-1.3 1.3M332.5 200.4v1.9M332.5 203.2v1.9"/>
<path d="M332.5 206v1.9M332.5 208.8v1.9M332.5 211.7v1.8M332.5 214.5v1.8M332.5 217.3v1.9M97.1 230.4v1.9M97.1 234.2v9.1M120.4 225.4l1.3 1.3M123 228l6.6 6.7M131 236l1.3 1.3M133.6 238.6l4.7 4.7M155.6 240l-3.3 3.3"/>
<path d="M158.3 237.3l-1.4 1.3M166.2 229.4l-6.6 6.6M168.9 226.7l-1.4 1.3M173.5 222.1l-3.3 3.3M182.7 222.1h1.9M186.4 222.1h9.4M197.7 222.1h1.9M201.4 222.1h9.4M212.7 222.1h1.9M216.4 222.1h9.4M227.7 222.1h1.9M231.4 222.1h9.4"/>
<path d="M242.7 222.1h1.9M246.4 222.1h7.3M253.7 222.1l3.4 3.3M255.2 220.6l-1.5 1.5M258.4 226.7l1.3 1.3M261 229.4l6.7 6.6M269 237.3l1.3 1.3M271.6 240l3.4 3.3M332.5 220.1v9.7M332.5 231.7v1.8M332.5 235.4v7.9"/>
</g>
<!-- layer: BOUNDARY -->
<g fill="none" stroke="#000" stroke-width=".26">
<path d="M97.8 21h7.4M107 21l1.9 .1M110.8 21.1h9.3M122 21.1h1.9M125.8 21.1l9.4 .1M137 21.2h1.9M140.8 21.2h9.4M152 21.2h1.9M155.8 21.2l9.3 .1M167 21.3h1.9M170.8 21.3h9.4M182 21.3l1.9 .1"/>
<path d="M185.8 21.4h9.4M197 21.4h1.9M200.8 21.4h7.4M97.8 87.1h4.7M104.4 87.1h1.9M108.1 87.1h9.4M119.4 87.1h1.8M123.1 87.1l12.1 .1M137.1 87.2h1.9M140.8 87.2l9.4 .1M152.1 87.3h1.9M155.8 87.3l9.4 .1"/>
<path d="M167.1 87.4h1.9M170.8 87.5h9.4M182.1 87.5l1.9 .1M185.8 87.6h9.4M197.1 87.7h1.9M200.8 87.7h7.4M88.2 155.1h9.2M99.3 155.1h1.9M103 155.1l9.4 .1M114.3 155.2h1.9M118.1 155.2h9.3M129.3 155.2l1.9 .1"/>
<path d="M133.1 155.3h9.3M144.3 155.3h1.9M148 155.3l9.4 .1M159.3 155.4h1.9M163.1 155.4h9.3M174.3 155.4h1.9M178 155.4l9.4 .1M189.3 155.5h1.9M193 155.5h9.4M204.3 155.6h1.9M208.1 155.6h9.3M219.3 155.6h1.9"/>
<path d="M223 155.7h9.4M234.3 155.7h1.9M238 155.7l9.4 .1M249.3 155.8h1.9M253.1 155.8h9.3M264.3 155.8h1.9M268 155.8l9.4 .1M279.3 155.9h1.9M283 155.9h9.4M294.3 155.9l1.9 .1M298.1 156h9.3M309.3 156h1.9"/>
<path d="M313 156l9.4 .1M324.3 156.1h1.9M328 156.1h9.4M339.3 156.2h1.9M343 156.2h9.4M354.3 156.2h1.9M358 156.2l9.4 .1M369.3 156.3h1.9M373 156.3h9.3M88.2 222l16 .1M106.1 222.1h1.9M109.9 222.1h9.3"/>
<path d="M121.1 222.1h1.9M124.9 222.1h9.3M136.1 222.1h1.9M139.9 222.1h9.3M151.1 222.1h1.9M154.9 222.1h9.3M166.1 222.1h1.9M169.9 222.1h9.3M181.1 222.1h1.9M184.9 222.1h9.3M196.1 222.1h1.9M199.9 222.1h9.3"/>
<path d="M211.1 222.1h1.9M214.9 222.1h9.3M226.1 222.1h1.9M229.9 222.1h9.3M241.1 222.1h1.9M244.9 222.1h9.3M256.1 222.1h1.9M259.9 222.1h9.3M271.1 222.1h1.9M274.9 222.1h9.3M286.1 222.1h1.9M289.9 222.1h9.3"/>
<path d="M301.1 222.1h1.9M304.9 222.1h16.7M323.5 222.2h1.8M327.2 222.2h9.4M338.4 222.3h1.9M342.2 222.3l9.4 .1M353.4 222.4h1.9M357.2 222.4l9.4 .1M368.4 222.5h1.9M372.2 222.5l10.1 .1"/>
</g>
<!-- layer: STAIRS -->
<g fill="none" stroke="#000" stroke-width=".26">
<path d="M247.9 177.7h4M247.9 178.7v3.8h4.3M247.9 167.3v3.8M247.9 173v3.8M253.8 177.7h3.9M258.4 177.7h4.3M258.4 167.3v2.5M258.4 171.7v3.7M258.4 177.3v3.8M259.5 175.8l-1.1 1.9M260.3 176.6l-1.9 1.1M262.2 170.9l-1.8 3.3"/>
<path d="M264.1 167.3l-1 1.9M264.6 177.7h4.2M265.3 173.9l-3.3 1.9M268.8 172l-1.9 1.1M247.9 180.1h4.3M254.1 180.1h8.6M254.1 182.5h8.6M258.4 184.9h4.3M258.4 187.3h4.3M258.4 189.7h10.2M258.4 188.6v20.3h10.4M258.4 182.9v3.8"/>
<path d="M258.8 192.1h9.8M258.8 194.5h9.8M258.8 196.9h9.8M258.8 199.3h9.8M258.8 191v17.9M264.6 180.1h4.2M264.6 182.5h4.2M264.6 184.9h4.2M264.6 187.3h4.2M268.6 188.4v20.5M258.8 201.7h9.8M258.8 204.1h9.8"/>
<path d="M258.8 206.5h9.8"/>
</g>
<!-- layer: MASK -->
<g fill="#fff" stroke="#fff" stroke-width=".26">
<path d="M247.9 170.6v2.4z"/>
<path d="M257.7 179.4l.3 .3-.3 .2z"/>
<path d="M257.7 179.4v.5l-4.1 4.1z"/>
<path d="M255.8 190.2v7.2h.3zM255.8 190.2h.3v7.2z"/>
<path d="M247.9 170.7v2.3zM247.9 170.6v2.4zM247.9 170.6v2.4z"/>
<path d="M247.9 170.6v2.5zM247.9 170.5v2.6z"/>
<path d="M247.9 170.5v2.6zM247.9 170.5v2.6z"/>
<path d="M247.9 170.5l-.1 2.7zM247.8 170.4v2.8z"/>
<path d="M247.8 170.4v2.9zM247.8 170.3v3z"/>
<path d="M247.8 170.3l-.1 3zM247.7 170.3v3z"/>
<path d="M247.7 170.3v3.1zM247.7 170.2v3.2z"/>
<path d="M247.7 170.2v3.2zM247.7 170.2v3.2z"/>
<path d="M247.7 170.2l-.1 3.3zM247.6 170.1v3.4z"/>
<path d="M247.6 170.1v3.4zM247.6 170.1v3.4z"/>
<path d="M247.6 170.1l-.1 3.4zM247.5 170.1v3.4z"/>
<path d="M247.5 170.1l-.1 3.5zM247.4 170v3.6z"/>
<path d="M247.4 170l-.1 3.6zM247.3 170v3.6z"/>
<path d="M247.3 170v3.6zM247.3 170v3.6z"/>
<path d="M247.3 170l-.1 3.6zM247.2 170v3.6z"/>
<path d="M243.2 173.6h4v-3.6zM243.2 170h4l-4 3.6z"/>
<path d="M243.2 169.8v4.1zM243.2 169.8v4.1z"/>
<path d="M243.2 169.8v4.1zM243.2 169.7v4.2z"/>
<path d="M243.2 169.7v4.2zM243.2 169.7v4.2z"/>
<path d="M243.2 169.7l-.1 4.3zM243.1 169.6v4.4z"/>
<path d="M243.1 169.6v4.4zM243.1 169.6v4.4z"/>
<path d="M243.1 169.6v4.4zM243.1 169.6v4.4z"/>
<path d="M243.1 169.6l-.1 4.4zM243 169.6v4.4z"/>
<path d="M243 169.6v4.4zM243 169.6v4.4z"/>
<path d="M243 169.6l-1.6 4.4h1.6zM241.4 169.6h1.6l-1.6 4.4z"/>
<path d="M241.4 177.3v9l4.6-9zM246 177.3v9h-4.6z"/>
<path d="M257.7 179.4l-4.1 4.2v.4zM253.3 183.8l.3-.2v.4z"/>
</g>
<path d="M241.4 177.3h4.6v9h-4.6zM247.2 170a.79 .79 0 0 1 .7 .7v2.2a.75 .75 0 0 1-.7 .7h-4v.2M247.2 170h-4l-.1-.4h-1.7v4.4h1.6l.2-.2M253.3 183.8l4.4-4.4 .3 .3-4.4 4.3zM255.8 190.2h.3v7.2h-.3z" fill="none" stroke="#fff" stroke-width=".26"/>
<!-- layer: DOORS -->
<path d="M257.5 179.2h.9v.3l-.9-.1zM248.7 197.4h.2l.2 .9h-.4zM253.3 183.8l4.4-4.4 .3 .3-4.4 4.3zM255.8 190.2h.3v7.2h-.3zM256.1 197.4h.2v.9h-.3zM257.5 185.6l.9-.1v.3h-.9z" fill="none" stroke="#000" stroke-width=".26"/>
<!-- layer: 0.13 -->
<g fill="none" stroke="#000" stroke-width=".26">
<path d="M251.3 179.4a6.2 6.2 0 0 0 6.2 6.2M278.8 179.2l-1 1.6M280.3 176.8l-1 1.6M281.9 174.4l-1.1 1.6M283.4 172.1l-1.1 1.6M284.9 169.7l-1 1.6M286.5 167.2l-1.1 1.7M309.6 178.8l-1.6 1M312 177.4l-1.6 .9M314.4 175.9l-1.6 1M316.8 174.4l-1.6 1M319.2 172.9l-1.6 1"/>
<path d="M321.6 171.5l-1.6 .9M324 170l-1.6 1M325.7 178.3l-.7 1.8M326.4 168.5l-1.6 1M326.7 175.7l-.7 1.8M327.8 173.1l-.7 1.7M328.8 167l-1.6 1M328.8 170.5l-.7 1.7M329.6 166.6l1.1-.7-.5 1.1M329.9 167.9l-.7 1.7M256.1 190.2a7.2 7.2 0 0 0-7.2 7.2M259.3 196.9l-.9 .9"/>
<path d="M260.3 196.9h-1.9v2.4h1.9M261.1 196.9l-2.4 2.4M261.3 199.3h1.9M261.3 196.9h1.9M262.9 196.9l-2.4 2.4M264.1 199.3h1.9M264.1 196.9h1.9M264.6 196.9l-2.4 2.4M266.4 196.9l-2.4 2.4M266.9 196.9h1.9v2.4h-1.9M268.2 196.9l-2.4 2.4M268.6 198.3l-1.1 1"/>
<path d="M268.6 196.5h.1M271.3 191l-1.1 1.8M271.4 187.7l-7.3 1.9 .3 1-1.6-1.8 .3 1-7.3 1.9M272.8 188.7l-1 1.6M274.3 186.3l-1 1.6M275.8 183.9l-1 1.6M276.1 199.5l-1.6 1M277.3 181.6l-1 1.5M278.5 198l-1.6 1M280.9 196.5l-1.6 1M283.3 195l-1.6 1M285.7 193.6l-1.7 1"/>
<path d="M288 192.1l-1.5 1M290.4 190.6l-1.6 1M292.8 189.2l-1.6 .9M295.2 187.7l-1.6 1M297.6 186.2l-1.6 1M300 184.7l-1.6 1M302.4 183.3l-1.6 .9M304.8 181.8l-1.6 1M307.2 180.3l-1.6 1M317.3 199.2l-.7 1.7M318.3 196.6l-.7 1.7M319.4 194l-.7 1.7"/>
<path d="M320.4 191.4l-.7 1.7M321.5 188.8l-.7 1.7M322.5 186.2l-.7 1.7M323.6 183.5l-.7 1.8M324.6 180.9l-.7 1.8M244.9 218.6l-1.6 1M247.3 217.2l-1.6 1M249.7 215.7l-1.6 1M252.1 214.2l-1.6 1M254.5 212.7l-1.6 1M256.9 211.3l-1.6 1M259.3 209.8l-1.6 1"/>
<path d="M261.7 208.3l-1.6 1M264.1 206.9l-1.6 .9M266.5 205.4l-1.6 1M268.9 203.9l-1.6 1M271.3 202.4l-1.6 1M273.7 200.9l-1.6 1M309.9 217.5l-.4 1.1M311 214.9l-.7 1.7M312 212.2l-.7 1.8M313.1 209.6l-.7 1.8M314.1 207l-.7 1.8M315.2 204.4l-.7 1.8"/>
<path d="M316.2 201.8l-.7 1.7M242.5 220.1l-1.1 .7"/>
</g>
<!-- layer: 0 -->
<g fill="none" stroke="#000" stroke-width=".26">
<path d="M221.1 102.7v2.1h20.3M240.4 103.8l1 1-1 1M268.8 108.5h12.3M269.8 107.5l-1 1 1 1M277 129.4l10.7 29.5M320.3 126.5v36.9M140.5 147.5h3.8l16.9 19.9M201.4 151.9l4.7 10.5M269.4 155l-7.6 9.4M288.3 157.6l-.6 1.3-1.3-.6M297.3 151.9v20.6h-14.2M349.4 142.6l-22.5 5.5-6.7 31.5"/>
<path d="M161.3 166l-.1 1.4-1.4-.1M206.6 161.1l-.5 1.3-1.3-.5M261.7 163l.1 1.4 1.4-.1M284.1 171.5l-1 1 1 1M319.3 162.4l1 1 1-1M319.4 178.4l.8 1.2 1.2-.7M334.5 171.4l.9 1.1 1.1-.8M341.4 169.1h30.4M348.6 161.2l-12.2 4.9-1 6.4M370.8 168l1 1.1-1 .9M238.4 187.9l10.8 7.3M249 193.8l.2 1.4-1.4 .3"/>
<path d="M262.6 191.7l1-1 1 1M263.6 190.7v19.6M266 198.4l13.2 3.2M267.2 197.6l-1.2 .8 .7 1.2M302.9 192.7l10 10.8 16.2 7.7M249.8 215.8l1.2-.9 .8 1.2M251 214.9l-2.4 15M328.6 209.9l.5 1.3-1.3 .5M335 207.5h20.1v16.2M336 206.5l-1 1 1 1M234.1 226.5l1.1 .9-.9 1.1M235.2 227.4l-17 1.8"/>
<path d="M314.5 222.8l1-.9 1 1.1M315.5 221.9l-.6 10.4"/>
</g>
<!-- layer: WETAREA FIXTURES -->
<g fill="none" stroke="#000" stroke-width=".26">
<path d="M241.4 177.3h4.6v9h-4.6zM243.2 169.8l-.2-.2h-1.6v4.4h1.6l.2-.2M243.2 169.8v4M243.2 170h4M243.3 180a1.16 1.16 0 0 1 1.3-.2 1.16 1.16 0 0 1 .6 1.1 2.38 2.38 0 0 1-1.1 3.1 2.04 2.04 0 0 1-1.4-2.7zM243.5 170v3.6M247.2 170a.79 .79 0 0 1 .7 .7v2.2a.75 .75 0 0 1-.7 .7h-4M257.5 167.3h11.3v10h-11.3zM257.5 167.3l11.3 10M268.8 167.3l-11.3 10M241.9 192.5v1.8M241.9 195.3v1.1h1.1"/>
<path d="M243 190.4h-1.1v1.1M244 190.4h1.9M244 196.4h1.9M246.8 190.4h1.1v1.1M247.9 195.3v1.1h-1.1M247.9 192.5v1.8"/>
</g>
<!-- layer: WINDOWS -->
<g fill="none" stroke="#000" stroke-width=".26">
<path d="M245.2 167.3h8.5M245.2 164.4h8.5M245.2 166.4h8.5M245.2 165.5h8.5M245.7 165.5v.9M245.7 165.9h7.5M253.2 165.5v.9M330.7 173.9v45.1M330.7 174.4h1.3M331.6 174.4h.4v12.1h-.4zM332 173.9v37.3v-37.3M330.7 186.5h.4v12.1h-.4z"/>
<path d="M331.1 180.1h.5v12.4h-.5zM330.7 211.7h.9M330.7 218.6h.9M330.7 210.7h1.3M331.1 211.7v6.9M331.6 211.2v7.8M332 211.2v7.8"/>
<circle cx="248.7" cy="138.6" r="3"/>
<circle cx="367.4" cy="193.4" r="3"/>
<circle cx="367.4" cy="216.6" r="3"/>
</g>
<!-- layer: HATCH -->
<g fill="none" stroke="#545454" stroke-width=".26">
<path d="M256.7 164.4l-.5 .5M257.6 164.4l-1.2 1.2M258.5 166.1l-1.2 1.2M259.5 166.1l-1.2 1.2M260.2 164.4l-1.2 1.2M261.2 164.4l-1.2 1.2M262 166.1l-1.2 1.2M263 166.1l-1.2 1.2M263.7 164.4l-1.2 1.2M264.7 164.4l-1.2 1.2M265.3 166.4l-.9 .9M311.4 221.9h20.6"/>
<path d="M313.6 220.8l-1.1 1.1M314.6 220.8l-1.1 1.1M317.2 220.8l-1.1 1.1M318.2 220.8l-1.1 1.1M320.7 220.8l-1.1 1.1M321.7 220.8l-1.1 1.1M324.3 220.8l-1.1 1.1M325.3 220.8l-1.1 1.1M327.8 220.8l-1.1 1.1M328.8 220.8l-1.1 1.1M331.4 220.8l-1.1 1.1M332 221.2l-.7 .7"/>
</g>
<!-- layer: DIMENSION -->
<g fill="none" stroke="#000" stroke-width=".26">
<path d="M239.4 98.5h31.4M241.4 94.5v16M268.8 94.5v16M239.4 106.5h31.4M239.4 118.9h16.3M241.4 114.9v8M245.2 114.9v8M253.7 114.9v8M257.5 102.5v8M258.4 102.5v8M206.6 167.3h14.8M210.6 165.3v35"/>
<path d="M213.4 177.3h8M213.4 178.2h8M217.4 165.3v14.9M308.3 167.1h4.6M313.5 167.1h10.7M313.5 173.9h8M317.5 165.1v10.8M326.1 167.1h4.6M380.6 172.1h8M384.6 170v51.5M206.6 197.4h8M206.6 198.3h8"/>
<path d="M380.6 219h8M380.6 219.5h8"/>
</g>
<!-- layer: 0 -->
<g fill="#000" stroke="#000" stroke-width=".26">
<path d="M242.3 97.4l-1.8 2.2 2-2zM242.3 97.4l-1.8 2.2-.2-.2z"/>
<path d="M269.7 97.4l-2 2 .2 .2zM269.7 97.4l.2 .2-2 2z"/>
<path d="M242.3 117.8l-1.8 2.2 2-2zM240.3 119.8l2-2-1.8 2.2z"/>
<path d="M242.3 105.4l-1.8 2.2 2-2zM240.3 107.4l2-2-1.8 2.2z"/>
<path d="M246.1 117.8l-2 2 .2 .2zM246.1 117.8l.2 .2-2 2z"/>
<path d="M246.1 117.8l-1.8 2.2 2-2zM246.1 117.8l-1.8 2.2-.2-.2z"/>
<path d="M252.6 119.8l.2 .2 1.8-2.2zM254.6 117.8l.2 .2-2 2z"/>
<path d="M258.4 105.4l-2 2 .2 .2zM258.4 105.4l.2 .2-2 2z"/>
<path d="M258.4 105.4l-2 2 .2 .2zM258.4 105.4l.2 .2-2 2z"/>
<path d="M259.3 105.4l-1.8 2.2 2-2zM257.3 107.4l2-2-1.8 2.2z"/>
<path d="M259.3 105.4l-1.8 2.2 2-2zM257.3 107.4l2-2-1.8 2.2z"/>
<path d="M269.7 105.4l-2 2 .2 .2zM269.7 105.4l.2 .2-2 2z"/>
<path d="M209.5 166.4l2 2 .2-.2zM209.5 166.4l.2-.2 2 2z"/>
<path d="M216.5 176.2l-.2 .2 2.2 1.8zM216.3 176.4l2.2 1.8-.2 .2z"/>
<path d="M216.5 176.2l-.2 .2 2.2 1.8zM216.3 176.4l2.2 1.8-.2 .2z"/>
<path d="M216.3 166.4l2 2 .2-.2zM216.3 166.4l.2-.2 2 2z"/>
<path d="M216.3 177.3l2 2 .2-.2zM216.5 177.1l2 2-2.2-1.8z"/>
<path d="M316.6 165.9l-.2 .3 2.2 1.8zM316.4 166.2l2.2 1.8-.2 .2z"/>
<path d="M316.4 173l2 2 .2-.2zM316.4 173l.2-.2 2 2z"/>
<path d="M383.5 171.2l2 2 .2-.3zM383.5 171.2l.2-.2 2 1.9z"/>
<path d="M209.7 196.3l-.2 .2 2.2 1.8zM209.5 196.5l2.2 1.8-.2 .2z"/>
<path d="M209.7 196.3l-.2 .2 2.2 1.8zM209.5 196.5l2.2 1.8-.2 .2z"/>
<path d="M209.5 197.4l2 2 .2-.2zM209.5 197.4l.2-.2 2 2z"/>
<path d="M383.7 217.9l-.2 .3 2.2 1.8zM383.5 218.2l2.2 1.8-.2 .2z"/>
<path d="M383.7 217.9l-.2 .3 2.2 1.8zM383.5 218.2l2.2 1.8-.2 .2z"/>
<path d="M383.5 218.6l2 2 .2-.2zM383.5 218.6l.2-.2 2 2z"/>
</g>
<!-- layer: BORDER -->
<g fill="#000" stroke="#000" stroke-width=".26">
<path d="M394.2 21.7l-4 6.9zM394.2 21.7l.2 .2-4.2 6.8z"/>
<path d="M394.4 21.9l-4.2 6.8 .3 .1zM394.4 21.9l-3.9 6.9z"/>
</g>
<!-- layer: NEWWORK -->
<path d="M268.8 198.2h1.3M270.2 192.8v1.1" fill="none" stroke="#000" stroke-width=".3"/>
<!-- layer: TEXT -->
<g fill="none" stroke="#000" stroke-width=".26">
<circle cx="324.4" cy="173.4" r="2.51"/>
<circle cx="263.3" cy="186.2" r="2.51"/>
<circle cx="155.9" cy="214.9" r="2.51"/>
</g>
<g font-size="7.5">
<text x="110.3" y="101">Sub-Floor Plan</text>
<text x="68.4" y="260.5">Ground Floor Plan</text>
</g>
<g font-size="4.5">
<text x="24" y="18.6">Legend</text>
<text x="103.3" y="59.8">Subfloor</text>
<text x="129.4" y="59.5">Laundry</text>
<text x="260.8" y="138.4">A</text>
<text x="302" y="180.2">Kitchen</text>
<text x="44.1" y="187.4">B</text>
<text x="131.8" y="188.1">Living</text>
<text x="174.9" y="188.1">Bed 4</text>
<text x="243.3" y="189.7">Utility</text>
<text x="399.8" y="187.4">B</text>
<text x="213.3" y="195">Lounge</text>
<text x="346.8" y="198.1">Deck</text>
<text x="141.6" y="215.5">Entry</text>
<text x="303.3" y="212">Dining</text>
<text x="260.8" y="263.8">A</text>
<text x="28.4" y="283.6">MR P SHEEHY &amp; MRS L SHEEHY</text>
<text x="142.6" y="283.6">17 BROOK STREET, COOGEE NSW 2034</text>
<text x="293.3" y="283.9">1:100</text>
<text x="322.3" y="283.9">3 OF 8</text>
<text x="354.4" y="283.8">7774</text>
<text x="377.7" y="283.8">J</text>
</g>
<text font-size="3.2" x="366.2" y="283.8">/16</text>
<g font-size="2.6">
<text x="402" y="17.7">M.N.</text>
<text x="391" y="19.6">T.N.</text>
<text x="30.1" y="34.9">SAC</text>
<text x="45.9" y="34.5">Air Conditioning</text>
<text x="137.4" y="35.9">HWU</text>
<text x="152.2" y="33.4">SAC</text>
<text x="45.9" y="37.4">Compressor</text>
<text x="32.6" y="45.4">DP</text>
<text x="45.8" y="45.7">Downpipe</text>
<text x="32.5" y="52.3">G</text>
<text x="45.9" y="52.2">Gully</text>
<text x="152.6" y="50.3">SHR</text>
<text x="31.1" y="58.2">HL</text>
<text x="45.8" y="59.5">Heater/Light/Fan Unit</text>
<text x="26.3" y="64.8">HWU</text>
<text x="45.8" y="66.4">Hot Water Unit</text>
<text x="33.4" y="75.6">MH</text>
<text x="45.8" y="75.2">Manhole</text>
<text x="154.6" y="74.8">T</text>
<text x="31" y="82.4">MB</text>
<text x="45.8" y="84">Meter Box - Electrical</text>
<text x="33.6" y="93.3">T</text>
<text x="46" y="94.9">Tap - Garden</text>
<text x="46" y="101">TV Antenna -</text>
<text x="209" y="101.7">Line of existing wall.</text>
<text x="251.6" y="97.3">2740</text>
<text x="252.7" y="101.2">EXT.</text>
<text x="27" y="102.2">T.V.</text>
<text x="45.9" y="104">Owner to relocate</text>
<text x="46" y="106.9">as required</text>
<text x="245.7" y="105.4">1610</text>
<text x="258.2" y="102">90</text>
<text x="259.8" y="105.4">1040</text>
<text x="33.1" y="114">VP</text>
<text x="281.9" y="109.3">Line of existing wall.</text>
<text x="45.9" y="114.7">Sewer Vent Pipe</text>
<text x="235.1" y="117.8">380</text>
<text x="246.9" y="117.8">850</text>
<text x="31.1" y="121.5">WL</text>
<text x="46" y="122.3">Wall Light</text>
<text x="247.6" y="121.7">BO</text>
<text x="268" y="124.8">Replace VP with new</text>
<text x="309.5" y="121.9">Re-clad timber frame</text>
<text x="309.5" y="124.9">walls as specified.</text>
<text x="29.7" y="131.1">SL</text>
<text x="45.9" y="130.8">Velux Fixed</text>
<text x="241.8" y="130.5">OBSCURED</text>
<text x="242.2" y="127.6">ADH 1208</text>
<text x="268.1" y="127.7">stack if possible.</text>
<text x="45.9" y="136.7">780x1180mm</text>
<text x="45.9" y="133.7">Skylight</text>
<text x="241.3" y="133.4">TOUGHENED</text>
<text x="287.6" y="133.4">Disconnect existing</text>
<text x="287.7" y="136.3">bathroom services.</text>
<text x="34.9" y="143.4">s</text>
<text x="46" y="143.8">Smoke Detector</text>
<text x="123" y="142.2">Line of Proposed</text>
<text x="245.9" y="139.4">W11</text>
<text x="287.6" y="139.2">Remove tiling +</text>
<text x="287.8" y="142.1">fittings + demolish</text>
<text x="349.8" y="141.5">+ skylights - build up</text>
<text x="349.9" y="138.6">Remove roof / raked ceiling</text>
<text x="123.1" y="145.2">First Floor over</text>
<text x="123.2" y="148.1">shown dotted.</text>
<text x="287.6" y="148">new floor frame + T &amp;</text>
<text x="287.8" y="145.1">floor slab - rpovide</text>
<text x="350" y="147.4">ceiling to align with main</text>
<text x="350" y="144.4">frame walls + provide new</text>
<text x="31.5" y="151.6">AC</text>
<text x="45.9" y="151.3">Air Conditioning Unit</text>
<text x="46" y="154.2">Wall Mounted</text>
<text x="187.5" y="150.8">New stack location</text>
<text x="187.5" y="153.7">if possible.</text>
<text x="256.2" y="154.5">Block up existing window</text>
<text x="287.7" y="151">G flooring</text>
<text x="350" y="150.3">ceiling</text>
<text x="95.5" y="161.8">DP</text>
<text x="141.7" y="160.2">SAC</text>
<text x="209" y="158.9">New DP &amp; S/water</text>
<text x="209.2" y="161.8">connection</text>
<text x="281.5" y="158.8">G</text>
<text x="286.9" y="160.7">VP</text>
<text x="328.4" y="158.7">New DP into</text>
<text x="328.5" y="161.6">existing upturn.</text>
<text x="348.9" y="161.7">Remove wall light.</text>
<text x="32.3" y="163.2">ST</text>
<text x="45.9" y="162.8">Stack</text>
<text x="70.4" y="164.5">Phone POA</text>
<text x="70.5" y="167.4">to remain</text>
<text x="88.5" y="166.7">G</text>
<text x="138.6" y="172.5">AC</text>
<text x="316.4" y="173.1" transform="rotate(-90 316.4 173.1)">750</text>
<text x="338.3" y="168.3">Dn</text>
<text x="216.3" y="176.1" transform="rotate(-90 216.3 176.1)">1000</text>
<text x="220.1" y="174.9" transform="rotate(-90 220.1 174.9)">SHR</text>
<text x="273.6" y="179.6">HL</text>
<text x="323.6" y="174.3">2</text>
<text x="336.2" y="174.6">WL</text>
<text x="209.5" y="185.9" transform="rotate(-90 209.5 185.9)">3010</text>
<text x="216.3" y="182" transform="rotate(-90 216.3 182)">90</text>
<text x="252.6" y="182.9" transform="rotate(-45 252.6 182.9)">620</text>
<text x="260.1" y="184.6">Store</text>
<text x="292.4" y="184.9">Door +</text>
<text x="70.4" y="190.2">Elec. POA to</text>
<text x="195.1" y="187.5">TV</text>
<text x="224" y="188.2">Reuse door.</text>
<text x="262.4" y="187.1">1</text>
<text x="292.5" y="187.9">Window units</text>
<text x="292.5" y="190.8">to be site</text>
<text x="316.6" y="187.5">SL</text>
<text x="70.4" y="193.1">remain</text>
<text x="292.5" y="193.7">coupled.</text>
<text x="364.7" y="194.2">W12</text>
<text x="387.3" y="197.4" transform="rotate(-90 387.3 197.4)">SO</text>
<text x="208.1" y="202.1" transform="rotate(-90 208.1 202.1)">90</text>
<text x="279.8" y="201.4">Splayed bulkhead</text>
<text x="383.5" y="198.9" transform="rotate(-90 383.5 198.9)">4585</text>
<text x="108.6" y="209.2">WL</text>
<text x="279.8" y="204.4">over shown hatched.</text>
<text x="316.6" y="205.5">SL</text>
<text x="377.1" y="204.6" transform="rotate(-90 377.1 204.6)">AST 2400 X 3680</text>
<text x="124" y="212.6">SL1</text>
<text x="155" y="215.7">3</text>
<text x="191.7" y="215.4">s</text>
<text x="259.5" y="212.5">Up</text>
<text x="269.8" y="213.1">Demolish existing</text>
<text x="269.8" y="216">walls and Linen</text>
<text x="108.9" y="217.3">MB</text>
<text x="244.6" y="216.3">MH</text>
<text x="269.9" y="218.9">shown dashed.</text>
<text x="291.2" y="217.9">AC</text>
<text x="364.7" y="217.4">W13</text>
<text x="374.6" y="221.8" transform="rotate(-90 374.6 221.8)">ALW 2400 X</text>
<text x="377.5" y="216.9" transform="rotate(-90 377.5 216.9)">800</text>
<text x="235" y="225.5">TV</text>
<text x="347.4" y="226.2">Owner to re-install</text>
<text x="383.5" y="223" transform="rotate(-90 383.5 223)">45</text>
<text x="187.8" y="230.1">Neighbours TV antenna to</text>
<text x="187.9" y="233">be relocated by owner if</text>
<text x="227.6" y="232.9">Carry out internal painting</text>
<text x="347.3" y="229.1">retractable awning over</text>
<text x="187.9" y="235.9">required.</text>
<text x="227.6" y="235.9">&amp; sand, stain &amp; seal new +</text>
<text x="227.6" y="238.8">existing T&amp;G flooring.</text>
<text x="299.3" y="234.2">Build up part party wall</text>
<text x="299.4" y="237.1">and provide new internal</text>
<text x="299.3" y="240.1">wall frame</text>
<text x="19.7" y="283.8">FOR:</text>
<text x="137.3" y="283.6">AT:</text>
<text x="283" y="283.9">SCALE:</text>
<text x="311.6" y="283.9">SHEET:</text>
<text x="340.8" y="283.9">JOB NO:</text>
</g>
<g font-size="2.2">
<text x="266.8" y="191.7">8</text>
<text x="266.7" y="196.5">6</text>
<text x="266.7" y="194.1">7</text>
<text x="266.7" y="198.9">5</text>
<text x="266.8" y="203.7">3</text>
<text x="266.8" y="201.3">4</text>
<text x="266.2" y="208.5">1</text>
<text x="266.7" y="206.1">2</text>
</g>
</svg>
